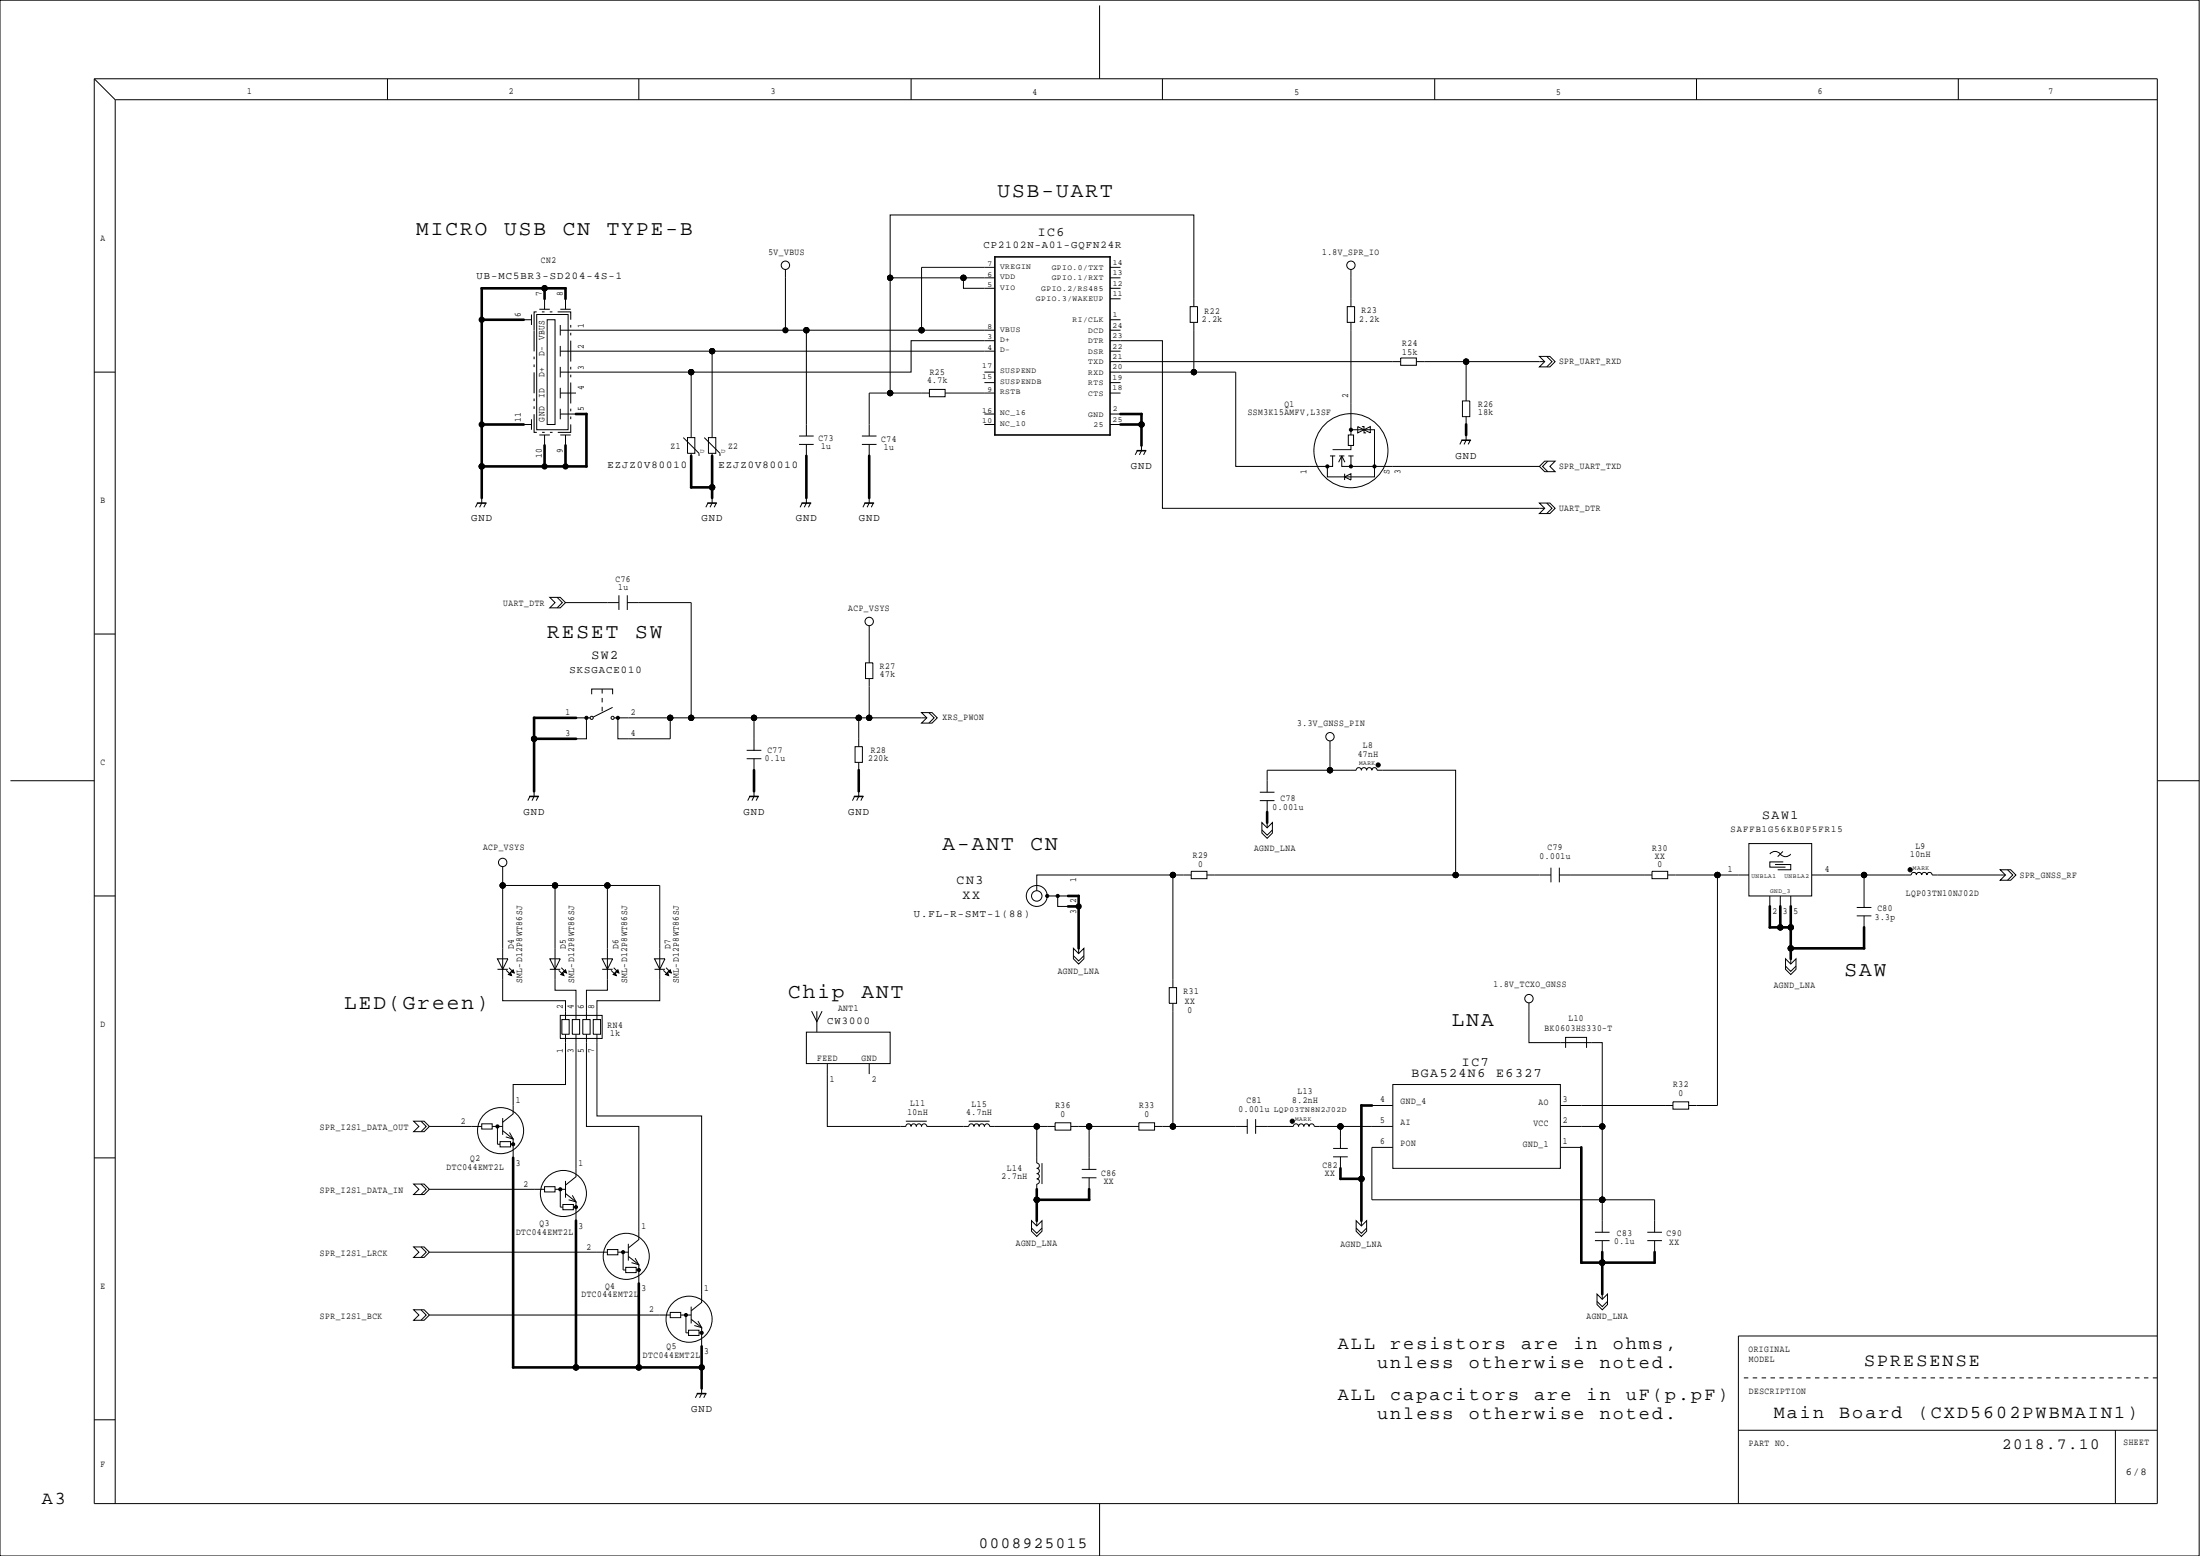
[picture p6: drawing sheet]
<svg xmlns="http://www.w3.org/2000/svg" width="420mm" height="297mm" viewBox="0 0 420 297" stroke-linecap="round" stroke-linejoin="round" font-family="sans-serif">
<g fill="none" stroke="#000" stroke-width=".19">
<path d="M0 0h420v297h-420zM18 15h394v272h-394zM18 15l4 4M22 19h390M22 19v268M74 15v4M122 15v4M174 15v4M210 1v14M222 15v4M274 15v4M324 15v4"/>
<path d="M374 15v4M102.5 59.5h-.5v3.5M103 59h2M103.5 59.5h.5M104 57v2M105 59.5h.5M106.5 59.5h2.5v1.5M107 59h2M108 57v2M150 51.4v11.6h4M170 53h20M170 53v-12h58v17.5"/>
<path d="M170 53v22M184 53v2h6M190 51h-14v12M212 51h2M212 55h2M212 53h2M212 57h2M227.3 58.5h1.4v3h-1.4zM257.3 58.5h1.4v3h-1.4zM258 51.4v7.1M18 71h4M100 61h1.5"/>
<path d="M101.5 60v2M102 63.1v4M102 68.1v.5M102 69.6v.5M102 71.1v4M102 76.1v.5M102 77.6v.5M102 79.1v3.4h.5M102.5 60h6v22h-6zM104.5 61h1.5v20h-1.5zM107 79h3M107 75h3"/>
<path d="M107 71h25M107 67h83M107 63h43M107 62v2M107 66v2M107 70v2M107 74v2M107 78v2M109 62v.5M109 63.5v.5M109 65v4M109 70v.5"/>
<path d="M109 71.5v.5M109 73v4M109 78v.5M109 79.5v.5M132 71v12.5M136 67v16.5M154 63v20.2M154 63h36M177.5 75h-11.5v8.2M177.5 74.3h3v1.4h-3zM180.5 75h9.5M188 79h2"/>
<path d="M188 71h2M188 73h2M190 65h-16v6h-42M212 71h24v18h18.5v-2M212 65h10v32h73M212 61h2M212 79h2M212 75h2M212 67h2M212 63h2M212 73h2M212 69h55.5"/>
<path d="M228 61.5v9.5M258 61.5v21.5M267.5 68.3h3v1.4h-3zM270.5 69h24.5M279.3 76.5h1.4v3h-1.4zM280 69v7.5M280 79.5v1.5M294 68h2l1 1-1 1h-2l1-1zM295.4 68l1 1-1 1M91.2 96l-.4 .8M92 95v1l-.4 .8M92.8 96l-.4 .8"/>
<path d="M100 81h1.5M101.5 80v2M103 83h2M103.5 82.5h.5M104 83v2M105 82.5h.5M107 83h2M108 83v2M109 81v1.5h-2.5M130.5 83.5l3 3v.5M131.3 83.5h1.4v3h-1.4zM132 86.5v.5"/>
<path d="M134.5 83.5l3 3v.5M135.2 96l-.4 .8M135.3 83.5h1.4v3h-1.4zM136 95v1l-.4 .8M136 86.5v.5M136.8 96l-.4 .8M152.6 84.8h2.8M152.6 83.2h2.8M153.2 96l-.4 .8M154 95v1l-.4 .8M154 84.8v2.2M154.8 96l-.4 .8"/>
<path d="M164.6 83.2h2.8M164.6 84.8h2.8M165.2 96l-.4 .8M166 95v1l-.4 .8M166 84.8v2.2M166.8 96l-.4 .8M188 81h2M212 81h2M217.2 86l-.4 .8M218 85v1l-.4 .8M218.8 86l-.4 .8M254 87h1"/>
<path d="M255.8 87h1M256.3 87l.6 1.2M256.3 87l-.6 1.2M256.3 87v2h1.7M256.8 90.4v1.2M256.8 91l1.2-.6v1.2zM257.5 83h1v2h-1zM257.5 87h1M258 85v.8h-3.5M258 82h4.5v9h-9v-2M258 87v2h36M259.3 81.4l1.2 .6-1.2 .6z"/>
<path d="M260.1 81.4h.4v1.2h.4M260.5 82l1.2-.6v1.2zM279.2 84l-.4 .8M280 83v1l-.4 .8M280.8 84l-.4 .8M294 96h2l1 1-1 1h-2l1-1zM295 88h2l-1 1 1 1h-2l-1-1zM295.4 96l1 1-1 1M295.6 88l-1 1 1 1M105 114h2l1 1-1 1h-2l1-1zM106.4 114l1 1-1 1M108 115h10.2"/>
<path d="M118.2 113.6v2.8M119.8 115h12.2v22M119.8 113.6v2.8M166 119.4v7.1M18 121h4M110 137h2.7M112 137v4h-2M113 132.5v-1h4v1M115 131.5v.9M115 133.2v.9M115 134.9v.9M117 135l-3.7 1.9"/>
<path d="M117.3 137h59.7M128 137v4h-8h-2v-4M144 137v6.2M164 137v5.5M165.3 126.5h1.4v3h-1.4zM166 129.5v7.5M176 136h2l1 1-1 1h-2l1-1zM177.4 136l1 1-1 1M2 149h16M101.2 152l-.4 .8M102 151v1l-.4 .8M102.8 152l-.4 .8"/>
<path d="M142.6 143.2h2.8M142.6 144.8h2.8M143.2 152l-.4 .8M144 151v1l-.4 .8M144 144.8v2.2M144.8 152l-.4 .8M163.2 152l-.4 .8M163.3 142.5h1.4v3h-1.4zM164 151v1l-.4 .8M164 145.5v1.5M164.8 152l-.4 .8M240.6 152.8h2.8"/>
<path d="M240.6 151.2h2.8M241 157l1 1 1-1v2l-1 1-1-1zM241 158.4l1 1 1-1M242 151.2v-4.2h17a.5 .5 0 0 1 .5-.5 .5 .5 0 0 1 .5 .5 .5 .5 0 0 1 .5-.5 .5 .5 0 0 1 .5 .5 .5 .5 0 0 1 .5-.5 .5 .5 0 0 1 .5 .5 .5 .5 0 0 1 .5-.5 .5 .5 0 0 1 .5 .5h15v20M242 152.8v2.2M242 157v1M254 141.4v5.6M412 149h8M18 171h4M96 165.4v25.6h12v3.6M96 169h30v22h-12v3.6M106 169v20h4v5.6"/>
<path d="M116 169v20h-4v5.6M200 171h4M202 171v2h2M224 167v21.5M227.5 167h-29.5v3M227.5 166.3h3v1.4h-3zM230.5 167h65.7M296.2 165.6v2.8M297.8 167h17.7M297.8 165.6v2.8M315.5 166.3h3v1.4h-3zM318.5 167h15.5"/>
<path d="M328 167v44h-5.5M334 161h12v10h-12zM338 163a1.31 1.31 0 0 1 2.2 .2l.5 .3h.6l.7-.5M338 171v2M339 165h3v1h-2.5M340 171v2M340.5 162.5l-1 1M340.6 164.5h-2.6v1h3M342 171v2M346 167h19a.5 .5 0 0 1 .5-.5 .5 .5 0 0 1 .5 .5 .5 .5 0 0 1 .5-.5 .5 .5 0 0 1 .5 .5 .5 .5 0 0 1 .5-.5 .5 .5 0 0 1 .5 .5 .5 .5 0 0 1 .5-.5 .5 .5 0 0 1 .5 .5h14M354.6 174.8h2.8M354.6 173.2h2.8"/>
<path d="M356 167v6.2M356 174.8v2.2M382 166h2l1 1-1 1h-2l1-1zM383.4 166l1 1-1 1M95 183h2l-1 2zM95 185h2M96.7 185.2l1 1M97.2 184.7l1 1M97.5 185.6l.2 .6-.6-.2zM97.6 185.5l.4-.4 .2 .6zM105 183h2l-1 2zM105 185h2"/>
<path d="M106.7 185.2l1 1M107 193.8h8v4.4h-8zM107.2 184.7l1 1M107.3 194.6h1.4v2.8h-1.4zM107.5 185.6l.2 .6-.6-.2zM107.6 185.5l.4-.4 .2 .6zM108 197.4v9.6h-10v5.6l-2 1.6M109.3 194.6h1.4v2.8h-1.4zM110 197.4v27.2l-2 1.6M111.3 194.6h1.4v2.8h-1.4zM112 197.4v17.6h10v21.6l-2 1.6M113.3 194.6h1.4v2.8h-1.4z"/>
<path d="M114 197.4v15.6h20v35.6l-2 1.6M115 183h2l-1 2zM115 185h2M116.7 185.2l1 1M117.2 184.7l1 1M117.5 185.6l.2 .6-.6-.2zM117.6 185.5l.4-.4 .2 .6zM125 183h2l-1 2zM125 185h2M126.7 185.2l1 1M127.2 184.7l1 1M127.5 185.6l.2 .6-.6-.2z"/>
<path d="M128 185.1l.2 .6-.6-.2zM154 197h16v6h-16zM155 193l1 2 1-2M156 193v4M205 182.4l1 1 1-1M205 181l1 1 1-1v2l-1 1-1-1zM206 181v1M223.3 188.5h1.4v3h-1.4zM224 191.5v23.5M292 191.4v7.6h14v16M341 184.4l1 1 1-1M341 183l1 1 1-1v2l-1 1-1-1z"/>
<path d="M342 183v1M79 214h2l1 1-1 1h-2l1-1zM80.4 214l1 1-1 1M82 215h10M92 214.5h2v1h-2zM94 215h2M95 215v3.4h.5M95.5 217.9h2v1h-2zM96 215.8l2 1.6v3.6M96 213.4v3.2M97.3 216.2l.7 1.2-1.4-.4M97.5 218.4h.5"/>
<path d="M158 203v12h15a.5 .5 0 0 1 .5-.5 .5 .5 0 0 1 .5 .5 .5 .5 0 0 1 .5-.5 .5 .5 0 0 1 .5 .5 .5 .5 0 0 1 .5-.5 .5 .5 0 0 1 .5 .5 .5 .5 0 0 1 .5-.5 .5 .5 0 0 1 .5 .5h8a.5 .5 0 0 1 .5-.5 .5 .5 0 0 1 .5 .5 .5 .5 0 0 1 .5-.5 .5 .5 0 0 1 .5 .5 .5 .5 0 0 1 .5-.5 .5 .5 0 0 1 .5 .5 .5 .5 0 0 1 .5-.5 .5 .5 0 0 1 .5 .5h12.5M166 203v2M173 214h4M185 214h4M198 215v7a.5 .5 0 0 1 .5 .5 .5 .5 0 0 1-.5 .5 .5 .5 0 0 1 .5 .5 .5 .5 0 0 1-.5 .5 .5 .5 0 0 1 .5 .5 .5 .5 0 0 1-.5 .5 .5 .5 0 0 1 .5 .5 .5 .5 0 0 1-.5 .5v1M201.5 214.3h3v1.4h-3zM204.5 215h13M208 215v8.2M217.5 214.3h3v1.4h-3zM220.5 215h17.7M238.2 213.6v2.8M239.8 215h7.2a.5 .5 0 0 1 .5-.5 .5 .5 0 0 1 .5 .5 .5 .5 0 0 1 .5-.5 .5 .5 0 0 1 .5 .5 .5 .5 0 0 1 .5-.5 .5 .5 0 0 1 .5 .5 .5 .5 0 0 1 .5-.5 .5 .5 0 0 1 .5 .5h15"/>
<path d="M239.8 213.6v2.8M254.6 219.2h2.8M256 215v4.2M262 211h4M266 207h32v16h-32zM266 219h-4v10h54v6.2M298 215h8M298 211h21.5M298 219h4M299 200v-2h4v2M306 215v20.2M319.5 210.3h3v1.4h-3z"/>
<path d="M18 221h4M79 238h2l1 1-1 1h-2l1-1zM79 226h2l1 1-1 1h-2l1-1zM80.4 238l1 1-1 1M80.4 226l1 1-1 1M82 227h22M82 239h34M104 226.5h2v1h-2zM106 227h2M107 227v3.4h.5M107.5 229.9h2v1h-2zM108 227.8l2 1.6v3.6"/>
<path d="M108 225.4v3.2M109.3 228.2l.7 1.2-1.4-.4M109.5 230.4h.5M116 238.5h2v1h-2zM118 239h2M119 239v3.4h.5M120 239.8l2 1.6v3.6M120 237.4v3.2M197 234.4l1 1 1-1M197 233l1 1 1-1v2l-1 1-1-1zM198 233v1M199 222v4"/>
<path d="M206.6 224.8h2.8M206.6 223.2h2.8M208 224.8v2.2M254.6 220.8h2.8M256 220.8v2.2M259 234.4l1 1 1-1M259 233l1 1 1-1v2l-1 1-1-1zM260 233v1M304.6 236.8h2.8M304.6 235.2h2.8M306 236.8v2.2M314.6 236.8h2.8"/>
<path d="M314.6 235.2h2.8M316 236.8v2.2M79 250h2l1 1-1 1h-2l1-1zM80.4 250l1 1-1 1M82 251h46M119.5 241.9h2v1h-2zM121.3 240.2l.7 1.2-1.4-.4M121.5 242.4h.5M128 250.5h2v1h-2zM130 251h2M131 251v3.4h.5M131.5 253.9h2v1h-2z"/>
<path d="M132 251.8l2 1.6v3.6M132 249.4v3.2M133.3 252.2l.7 1.2-1.4-.4M133.5 254.4h.5M305 248.4l1 1 1-1M305 247l1 1 1-1v2l-1 1-1-1zM306 247v1M412 255h-80v32M18 271h4M133.2 266l-.4 .8M134 265v1l-.4 .8M134.8 266l-.4 .8"/>
<path d="M332 273h80M333 263h.9M334.7 263h.9M336.4 263h.9M338.1 263h.9M339.8 263h.9M341.5 263h.9M343.2 263h.9M344.9 263h.9M346.6 263h.9M348.3 263h.9M350 263h.9"/>
<path d="M351.7 263h.9M353.4 263h.9M355.1 263h.9M356.8 263h.9M358.5 263h.9M360.2 263h.9M361.9 263h.9M363.6 263h.9M365.3 263h.9M367 263h.9M368.7 263h.9M370.4 263h.8"/>
<path d="M372.1 263h.8M373.8 263h.8M375.5 263h.8M377.2 263h.8M378.9 263h.8M380.6 263h.8M382.3 263h.8M384 263h.8M385.7 263h.8M387.4 263h.8M389.1 263h.8M390.8 263h.8"/>
<path d="M392.5 263h.8M394.2 263h.8M395.9 263h.8M397.6 263h.8M399.3 263h.8M401 263h.8M402.7 263h.8M404 273v14M404.4 263h.8M406.1 263h.8M407.8 263h.8M409.5 263h.8"/>
<path d="M411.2 263h.8M210 287v10"/>
<circle cx="150" cy="50.6" r=".8"/>
<circle cx="258" cy="50.6" r=".8"/>
<circle cx="253.5" cy="89" r=".3"/>
<circle cx="258" cy="89" r=".3"/>
<circle cx="258" cy="82" r=".3"/>
<circle cx="258" cy="86" r="7.1"/>
<circle cx="262.5" cy="89" r=".3"/>
<circle cx="166" cy="118.6" r=".8"/>
<circle cx="112" cy="137" r=".3"/>
<circle cx="113" cy="137" r=".3"/>
<circle cx="117" cy="137" r=".3"/>
<circle cx="118" cy="137" r=".3"/>
<circle cx="254" cy="140.6" r=".8"/>
<circle cx="263.2" cy="146" r=".4"/>
<circle cx="96" cy="164.6" r=".8"/>
<circle cx="198" cy="171" r="2"/>
<circle cx="198" cy="171" r="1"/>
<circle cx="200" cy="171" r=".3"/>
<circle cx="202" cy="171" r=".3"/>
<circle cx="364.8" cy="166" r=".4"/>
<circle cx="292" cy="190.6" r=".8"/>
<circle cx="95" cy="215" r=".3"/>
<circle cx="95.6" cy="215.8" r="4.4"/>
<circle cx="98" cy="218.4" r=".3"/>
<circle cx="246.8" cy="214" r=".4"/>
<circle cx="107" cy="227" r=".3"/>
<circle cx="107.6" cy="227.8" r="4.4"/>
<circle cx="110" cy="230.4" r=".3"/>
<circle cx="119" cy="239" r=".3"/>
<circle cx="119.6" cy="239.8" r="4.4"/>
<circle cx="122" cy="242.4" r=".3"/>
<circle cx="131" cy="251" r=".3"/>
<circle cx="131.6" cy="251.8" r="4.4"/>
<circle cx="134" cy="254.4" r=".3"/>
</g>
<g fill="#000">
<path d="M91.9 54.8h.2l.2 .2v6l-.3 .3-.2-.3v-6zM91.8 54.9l.2-.1h12l.3 .2-.3 .3h-12l-.2-.1zM103.9 54.8h.2l.2 .2v2l-.3 .3-.2-.3v-2zM103.8 54.9l.2-.1h4l.3 .2-.3 .3h-4l-.2-.1zM107.9 54.8h.2l.2 .2v2l-.3 .3-.2-.3v-2zM189.9 49l.1-.1 .2 .1v34l-.2 .2-.1-.2zM189.9 48.9h22.1l.2 .1-.2 .2h-22l-.1-.2zM211.9 48.9l.3 .1v34l-.2 .2-.1-.2zM91.9 60.8h.2l.2 .2v20l-.3 .3-.2-.3v-20zM91.8 60.9l.2-.1h8l.3 .2-.3 .3h-8l-.2-.1zM109.8 78.9l.2-.1h2l.3 .2-.3 .3h-2l-.2-.1zM111.9 78.8h.2l.2 .2v10l-.3 .3-.2-.3v-10z"/>
<path d="M213.9 78.8h4.1l.3 .2-.3 .3h-4l-.2-.3zM217.8 78.9l.3-.1 .2 .2v2l-.3 .3-.2-.3zM91.1 95.9h1.7l.2 .1-.2 .2h-1.6l-.1-.1zM91.9 80.8h.2l.2 .2v8l-.3 .3-.2-.3v-8zM91.9 88.8h.2l.2 .2v6l-.3 .3-.2-.3v-6zM91.9 80.8h8.1l.3 .2-.3 .3h-8l-.2-.3zM91.8 88.9l.2-.1h12l.3 .2-.3 .3h-12l-.2-.1zM103.9 84.8h.2l.2 .2v4l-.3 .3-.2-.3v-4zM103.8 88.9l.2-.1h4l.3 .2-.3 .3h-4l-.2-.1zM107.8 84.9l.2-.1 .3 .2v4l-.3 .3-.2-.3zM107.8 88.9l.2-.1h4l.3 .2-.3 .3h-4l-.2-.1zM131.9 86.8h.2l.2 .2v6l-.3 .3-.2-.3v-6z"/>
<path d="M131.9 92.8h4.1l.3 .2-.3 .3h-4l-.2-.3zM135.1 95.9h1.7l.2 .1-.2 .2h-1.6l-.1-.2zM135.8 92.9l.3-.1 .2 .2v2l-.3 .3-.2-.3zM135.8 86.9l.3-.1 .2 .2v6l-.3 .3-.2-.3zM153.1 95.9h1.7l.2 .1-.2 .2h-1.6l-.1-.2zM153.8 86.9l.3-.1 .2 .2v8l-.3 .3-.2-.3zM165.1 95.9h1.7l.2 .1-.2 .2h-1.6l-.1-.1zM165.9 86.8h.2l.2 .2v8l-.3 .3-.2-.3v-8zM189.9 82.9h22.1l.2 .1-.2 .2h-22l-.1-.2zM213.9 80.8h4.1l.3 .2-.3 .3h-4l-.2-.3zM217.1 85.9h1.7l.2 .1-.2 .2h-1.6l-.1-.2zM217.9 80.8h.2l.2 .2v4l-.3 .3-.2-.3v-4z"/>
<path d="M279.1 83.9h1.7l.2 .1-.2 .2h-1.6l-.1-.2zM279.9 80.8h.2l.2 .2v2l-.3 .3-.2-.3v-2zM101.9 136.8h.2l.2 .2v4l-.3 .3-.2-.3v-4zM101.8 136.9l.2-.1h8l.3 .2-.3 .3h-8l-.2-.1zM101.1 152l1.7-.1 .2 .1-.2 .2h-1.6zM101.8 140.9l.3-.1 .2 .2v10l-.3 .3-.2-.3zM101.8 140.9l.2-.1h8l.3 .2-.3 .3h-8l-.2-.1zM143.1 152l1.7-.1 .2 .1-.2 .2h-1.6zM143.9 146.8h.2l.2 .2v4l-.3 .3-.2-.3v-4zM163.1 152l1.7-.1 .2 .1-.2 .2h-1.6zM163.8 146.9l.2-.1 .3 .2v4l-.3 .3-.2-.3zM241.9 154.8h.2l.2 .2v2l-.3 .3-.2-.3v-2z"/>
<path d="M203.9 172.8h2.1l.3 .2-.3 .3h-2l-.2-.1zM203.8 170.9l.2-.1h2l.3 .2-.3 .3h-2l-.2-.1zM205.8 172.9l.2-.1 .3 .2v8l-.3 .3-.2-.3zM205.9 170.8h.2l.2 .2v2l-.3 .3-.2-.3v-2zM337.9 172.8h.2l.2 .2v4l-.3 .3-.2-.3v-4zM337.9 176.8h2.1l.3 .2-.3 .3h-2l-.2-.3zM339.8 172.9l.2-.1 .3 .2v4l-.3 .3-.2-.3zM339.9 176.8h2.1l.3 .2-.3 .3h-2l-.2-.3zM341.9 176.8h.2l.2 .2v4l-.3 .3-.2-.3v-4zM341.8 172.9l.2-.1 .3 .2v4l-.3 .3-.2-.3zM355.9 176.8h.2l.1 .2v4l-.2 .3-.2-.3v-4zM97.5 185.6l.2 .6-.6-.2z"/>
<path d="M97.6 185.5l.4-.4 .2 .6zM107.5 185.6l.2 .6-.6-.2zM107.6 185.5l.4-.4 .2 .6zM117.5 185.6l.2 .6-.6-.2zM117.6 185.5l.4-.4 .2 .6zM127.5 185.6l.2 .6-.6-.2zM128 185.1l.2 .6-.6-.2zM341.8 180.9l.2-.1 .3 .2v2l-.3 .3-.2-.3zM341.9 180.8h14.1l.3 .2-.3 .3h-14l-.2-.1zM259.9 210.8h.2l.2 .2v14l-.3 .3-.2-.3v-14zM259.8 210.9l.2-.1h2l.3 .2-.3 .3h-2l-.2-.1zM301.9 218.8h.2l.2 .2v22l-.3 .3-.2-.3v-22z"/>
<path d="M97.9 220.8h.2l.2 .2v40l-.3 .3-.2-.3v-40zM109.9 232.8h.2l.2 .2v28l-.3 .3-.2-.3v-28zM197.8 226.9l.2-.1 .3 .2v2l-.3 .3-.2-.3zM197.8 228.9l.2-.1 .3 .2v4l-.3 .3-.2-.3zM197.9 228.8h10.1l.3 .2-.3 .3h-10l-.2-.1zM207.9 226.8h.2l.2 .2v2l-.3 .3-.2-.3v-2zM255.9 222.8h.2l.2 .2v2l-.3 .3-.2-.3v-2zM255.9 224.8h4.1l.3 .2-.3 .3h-4l-.2-.3zM259.9 224.8h.2l.2 .2v8l-.3 .3-.2-.3v-8zM305.9 238.8h.2l.2 .2v2l-.3 .3-.2-.3v-2zM315.9 238.8h.2l.2 .2v2l-.3 .3-.2-.3v-2zM121.8 244.9l.3-.1 .2 .2v16l-.3 .3-.2-.3z"/>
<path d="M133.8 256.9l.3-.1 .2 .2v4l-.3 .3-.2-.3zM301.8 240.9l.2-.1h4l.3 .2-.3 .3h-4l-.2-.1zM305.8 240.9l.2-.1 .3 .2v6l-.3 .3-.2-.3zM305.8 240.9l.2-.1h10l.3 .2-.3 .3h-10l-.2-.1zM97.8 260.9l.2-.1h12l.3 .2-.3 .3h-12l-.2-.1zM109.8 260.9l.2-.1h12l.3 .2-.3 .3h-12l-.2-.1zM121.8 260.9l.2-.1h12l.3 .2-.3 .3h-12l-.2-.1zM133.1 265.9h1.7l.2 .1-.2 .2h-1.6l-.1-.2zM133.9 260.8h.2l.2 .2v4l-.3 .3-.2-.3v-4z"/>
<circle cx="104" cy="55" r=".6"/>
<circle cx="170" cy="53" r=".6"/>
<circle cx="184" cy="53" r=".6"/>
<circle cx="92" cy="61" r=".6"/>
<circle cx="132" cy="71" r=".6"/>
<circle cx="136" cy="67" r=".6"/>
<circle cx="150" cy="63" r=".6"/>
<circle cx="154" cy="63" r=".6"/>
<circle cx="170" cy="75" r=".6"/>
<circle cx="176" cy="63" r=".6"/>
<circle cx="228" cy="71" r=".6"/>
<circle cx="280" cy="69" r=".6"/>
<circle cx="92" cy="89" r=".6"/>
<circle cx="92" cy="81" r=".6"/>
<circle cx="104" cy="89" r=".6"/>
<circle cx="108" cy="89" r=".6"/>
<circle cx="136" cy="93" r=".6"/>
<circle cx="218" cy="81" r=".6"/>
<circle cx="253.5" cy="89" r=".3"/>
<circle cx="258" cy="89" r=".3"/>
<circle cx="258" cy="82" r=".3"/>
<circle cx="262.5" cy="89" r=".3"/>
<circle cx="112" cy="137" r=".3"/>
<circle cx="118" cy="137" r=".3"/>
<circle cx="128" cy="137" r=".6"/>
<circle cx="132" cy="137" r=".6"/>
<circle cx="144" cy="137" r=".6"/>
<circle cx="164" cy="137" r=".6"/>
<circle cx="166" cy="137" r=".6"/>
<circle cx="102" cy="141" r=".6"/>
<circle cx="254" cy="147" r=".6"/>
<circle cx="263.2" cy="146" r=".4"/>
<circle cx="96" cy="169" r=".6"/>
<circle cx="106" cy="169" r=".6"/>
<circle cx="116" cy="169" r=".6"/>
<circle cx="200" cy="171" r=".3"/>
<circle cx="202" cy="171" r=".3"/>
<circle cx="206" cy="173" r=".6"/>
<circle cx="224" cy="167" r=".6"/>
<circle cx="278" cy="167" r=".6"/>
<circle cx="328" cy="167" r=".6"/>
<circle cx="340" cy="177" r=".6"/>
<circle cx="342" cy="177" r=".6"/>
<circle cx="356" cy="167" r=".6"/>
<circle cx="364.8" cy="166" r=".4"/>
<circle cx="342" cy="181" r=".6"/>
<circle cx="95" cy="215" r=".3"/>
<circle cx="98" cy="218.4" r=".3"/>
<circle cx="198" cy="215" r=".6"/>
<circle cx="208" cy="215" r=".6"/>
<circle cx="224" cy="215" r=".6"/>
<circle cx="246.8" cy="214" r=".4"/>
<circle cx="256" cy="215" r=".6"/>
<circle cx="306" cy="215" r=".6"/>
<circle cx="107" cy="227" r=".3"/>
<circle cx="110" cy="230.4" r=".3"/>
<circle cx="119" cy="239" r=".3"/>
<circle cx="198" cy="229" r=".6"/>
<circle cx="260" cy="225" r=".6"/>
<circle cx="306" cy="229" r=".6"/>
<circle cx="122" cy="242.4" r=".3"/>
<circle cx="131" cy="251" r=".3"/>
<circle cx="134" cy="254.4" r=".3"/>
<circle cx="306" cy="241" r=".6"/>
<circle cx="110" cy="261" r=".6"/>
<circle cx="122" cy="261" r=".6"/>
<circle cx="134" cy="261" r=".6"/>
</g>
<g font-size="4">
<text x="190.5" y="37.5">USB-UART</text>
<text x="79.5" y="44.8">MICRO</text>
<text x="96.3" y="44.8">USB</text>
<text x="107.5" y="44.8">CN</text>
<text x="115.9" y="44.8">TYPE-B</text>
<text x="104.5" y="121.8">RESET</text>
<text x="121.3" y="121.8">SW</text>
<text x="180" y="162.3">A-ANT</text>
<text x="196.8" y="162.3">CN</text>
<text x="150.5" y="190.5">Chip</text>
<text x="164.5" y="190.5">ANT</text>
<text x="352.2" y="186.3">SAW</text>
<text x="65.8" y="192.5">LED(Green)</text>
<text x="277.2" y="195.8">LNA</text>
</g>
<g font-size="3.5">
<text x="255.5" y="257.4">ALL</text>
<text x="265.5" y="257.4">resistors</text>
<text x="290.5" y="257.4">are</text>
<text x="300.5" y="257.4">in</text>
<text x="308" y="257.4">ohms,</text>
<text x="263" y="261.1">unless</text>
<text x="280.5" y="261.1">otherwise</text>
<text x="305.5" y="261.1">noted.</text>
<text x="356" y="260.8">SPRESENSE</text>
<text x="255.5" y="267.2">ALL</text>
<text x="265.5" y="267.2">capacitors</text>
<text x="293" y="267.2">are</text>
<text x="303" y="267.2">in</text>
<text x="310.5" y="267.2">uF(p.pF)</text>
<text x="263" y="270.9">unless</text>
<text x="280.5" y="270.9">otherwise</text>
<text x="305.5" y="270.9">noted.</text>
<text x="338.7" y="270.8">Main</text>
<text x="351.2" y="270.8">Board</text>
<text x="366.3" y="270.8">(CXD5602PWBMAIN1)</text>
<text x="8" y="287">A3</text>
</g>
<g font-size="3">
<text x="382.4" y="276.5">2018.7.10</text>
<text x="187" y="295.5">0008925015</text>
</g>
<g font-size="2.5">
<text x="198.2" y="45">IC6</text>
<text x="113" y="125.8">SW2</text>
<text x="336.5" y="156.3">SAW1</text>
<text x="182.7" y="168.7">CN3</text>
<text x="183.8" y="171.5">XX</text>
<text x="279.2" y="203.4">IC7</text>
<text x="269.5" y="205.5">BGA524N6</text>
<text x="285.8" y="205.5">E6327</text>
</g>
<g font-size="2">
<text x="187.8" y="47.3">CP2102N-A01-GQFN24R</text>
<text x="91" y="53.3">UB-MC5BR3-SD204-4S-1</text>
<text x="116" y="89.3">EZJZ0V80010</text>
<text x="137.2" y="89.3">EZJZ0V80010</text>
<text x="216" y="89.5">GND</text>
<text x="278" y="87.5">GND</text>
<text x="90" y="99.5">GND</text>
<text x="134" y="99.5">GND</text>
<text x="152" y="99.5">GND</text>
<text x="164" y="99.5">GND</text>
<text x="108.8" y="128.5">SKSGACE010</text>
<text x="100" y="155.5">GND</text>
<text x="142" y="155.5">GND</text>
<text x="162" y="155.5">GND</text>
<text x="174.5" y="175">U.FL-R-SMT-1(88)</text>
<text x="158" y="195.5">CW3000</text>
<text x="132" y="269.5">GND</text>
<text x="406" y="281.5">6/8</text>
</g>
<g font-size="1.8">
<text x="47.2" y="18">1</text>
<text x="97.2" y="18">2</text>
<text x="147.2" y="18">3</text>
<text x="197.2" y="18">4</text>
<text x="247.2" y="18">5</text>
<text x="297.2" y="18">5</text>
<text x="347.2" y="18">6</text>
<text x="391.2" y="18">7</text>
<text x="19.2" y="46">A</text>
<text x="103.3" y="50.2">CN2</text>
<text x="146.7" y="48.6">5V_VBUS</text>
<text x="252.5" y="48.6">1.8V_SPR_IO</text>
<text x="103.5" y="56.5" transform="rotate(-90 103.5 56.5)">7</text>
<text x="107.5" y="56.5" transform="rotate(-90 107.5 56.5)">8</text>
<text x="230" y="59.9">R22</text>
<text x="260.1" y="59.8">R23</text>
<text x="99.5" y="60.5" transform="rotate(-90 99.5 60.5)">6</text>
<text x="111.5" y="62.5" transform="rotate(-90 111.5 62.5)">1</text>
<text x="229.5" y="61.5">2.2k</text>
<text x="259.6" y="61.4">2.2k</text>
<text x="104" y="72" transform="rotate(-90 104 72)">D+</text>
<text x="104" y="68" transform="rotate(-90 104 68)">D- VBUS</text>
<text x="111.5" y="70.5" transform="rotate(-90 111.5 70.5)">3</text>
<text x="111.5" y="66.5" transform="rotate(-90 111.5 66.5)">2</text>
<text x="177.6" y="71.6">R25</text>
<text x="267.8" y="66.1">R24</text>
<text x="267.8" y="67.7">15k</text>
<text x="297.7" y="69.5">SPR_UART_RXD</text>
<text x="104" y="76" transform="rotate(-90 104 76)">ID</text>
<text x="111.5" y="74.5" transform="rotate(-90 111.5 74.5)">4</text>
<text x="177.1" y="73.2">4.7k</text>
<text x="245.3" y="77.7">Q1</text>
<text x="257.5" y="75.9" transform="rotate(-90 257.5 75.9)">2</text>
<text x="282.3" y="77.7">R26</text>
<text x="99.5" y="80.5" transform="rotate(-90 99.5 80.5)">11</text>
<text x="104" y="80.5" transform="rotate(-90 104 80.5)">GND</text>
<text x="111.5" y="78.5" transform="rotate(-90 111.5 78.5)">5</text>
<text x="238.3" y="79.3">SSM3K15AMFV,L3SF</text>
<text x="282.3" y="79.3">18k</text>
<text x="103.5" y="87.4" transform="rotate(-90 103.5 87.4)">10</text>
<text x="107.5" y="86.4" transform="rotate(-90 107.5 86.4)">9</text>
<text x="128" y="85.7">Z1</text>
<text x="139" y="85.7">Z2</text>
<text x="156.3" y="84.2">C73</text>
<text x="156.8" y="85.8">1u</text>
<text x="168.3" y="84.3">C74</text>
<text x="168.8" y="85.9">1u</text>
<text x="297.7" y="89.5">SPR_UART_TXD</text>
<text x="249.5" y="90.4" transform="rotate(-90 249.5 90.4)">1</text>
<text x="265.4" y="90.5" transform="rotate(-90 265.4 90.5)">S</text>
<text x="267.5" y="90.4" transform="rotate(-90 267.5 90.4)">3</text>
<text x="19.2" y="96">B</text>
<text x="297.7" y="97.5">UART_DTR</text>
<text x="117.5" y="111.1">C76</text>
<text x="118" y="112.7">1u</text>
<text x="96.1" y="115.8">UART_DTR</text>
<text x="162" y="116.6">ACP_VSYS</text>
<text x="168.1" y="127.7">R27</text>
<text x="168.1" y="129.3">47k</text>
<text x="108" y="136.5">1</text>
<text x="120.5" y="136.5">2</text>
<text x="180" y="137.5">XRS_PWON</text>
<text x="108" y="140.5">3</text>
<text x="120.5" y="140.5">4</text>
<text x="146.5" y="143.7">C77</text>
<text x="166.3" y="143.7">R28</text>
<text x="247.7" y="138.6">3.3V_GNSS_PIN</text>
<text x="260.3" y="142.8">L8</text>
<text x="19.2" y="146">C</text>
<text x="146" y="145.3">0.1u</text>
<text x="165.8" y="145.3">220k</text>
<text x="259.3" y="144.4">47nH</text>
<text x="243" y="154.5">0.001u</text>
<text x="244.5" y="152.9">C78</text>
<text x="330.5" y="158.8">SAFFB1G56KB0F5FR15</text>
<text x="92.2" y="162.3">ACP_VSYS</text>
<text x="227.8" y="163.8">R29</text>
<text x="228.8" y="165.4">0</text>
<text x="239.5" y="162.4">AGND_LNA</text>
<text x="294" y="163.9">0.001u</text>
<text x="295.5" y="162.3">C79</text>
<text x="315.5" y="162.4">R30</text>
<text x="316.1" y="164">XX</text>
<text x="316.6" y="165.5">0</text>
<text x="330" y="166.5">1</text>
<text x="348.5" y="166.5">4</text>
<text x="364.8" y="163.7">10nH</text>
<text x="365.8" y="162.1">L9</text>
<text x="385.8" y="167.5">SPR_GNSS_RF</text>
<text x="205.5" y="172.4" transform="rotate(-90 205.5 172.4)">2</text>
<text x="205.5" y="168.4" transform="rotate(-90 205.5 168.4)">1</text>
<text x="358.5" y="173.9">C80</text>
<text x="364" y="171">LQP03TN10NJ02D</text>
<text x="205.5" y="174.4" transform="rotate(-90 205.5 174.4)">3</text>
<text x="338.5" y="174.5">2</text>
<text x="340.5" y="174.5">3</text>
<text x="342.5" y="174.5">5</text>
<text x="358" y="175.5">3.3p</text>
<text x="98.1" y="181.2" transform="rotate(-90 98.1 181.2)">D4</text>
<text x="108" y="181.2" transform="rotate(-90 108 181.2)">D5</text>
<text x="118.1" y="181.2" transform="rotate(-90 118.1 181.2)">D6</text>
<text x="128" y="181.2" transform="rotate(-90 128 181.2)">D7</text>
<text x="202" y="185.9">AGND_LNA</text>
<text x="99.8" y="187.7" transform="rotate(-90 99.8 187.7)">SML-D12P8WT86SJ</text>
<text x="109.6" y="187.7" transform="rotate(-90 109.6 187.7)">SML-D12P8WT86SJ</text>
<text x="119.7" y="187.7" transform="rotate(-90 119.7 187.7)">SML-D12P8WT86SJ</text>
<text x="129.6" y="187.7" transform="rotate(-90 129.6 187.7)">SML-D12P8WT86SJ</text>
<text x="226.1" y="189.8">R31</text>
<text x="226.3" y="191.7">XX</text>
<text x="285.2" y="188.3">1.8V_TCXO_GNSS</text>
<text x="338.7" y="188.6">AGND_LNA</text>
<text x="19.2" y="196">D</text>
<text x="107.5" y="192.5" transform="rotate(-90 107.5 192.5)">2</text>
<text x="109.5" y="192.5" transform="rotate(-90 109.5 192.5)">4</text>
<text x="111.5" y="192.5" transform="rotate(-90 111.5 192.5)">6</text>
<text x="113.5" y="192.5" transform="rotate(-90 113.5 192.5)">8</text>
<text x="116.1" y="196.2">RN4</text>
<text x="116.6" y="197.8">1k</text>
<text x="160.1" y="192.9">ANT1</text>
<text x="226.8" y="193.3">0</text>
<text x="295" y="196.8">BK0603HS330-T</text>
<text x="299.5" y="194.9">L10</text>
<text x="107.5" y="201" transform="rotate(-90 107.5 201)">1</text>
<text x="109.5" y="201" transform="rotate(-90 109.5 201)">3</text>
<text x="111.5" y="201" transform="rotate(-90 111.5 201)">5</text>
<text x="113.5" y="201" transform="rotate(-90 113.5 201)">7</text>
<text x="156.1" y="202.5">FEED</text>
<text x="164.6" y="202.5">GND</text>
<text x="158.5" y="206.5">1</text>
<text x="166.5" y="206.5">2</text>
<text x="247.8" y="208.9">L13</text>
<text x="319.6" y="207.6">R32</text>
<text x="320.6" y="209.2">0</text>
<text x="61.1" y="215.8">SPR_I2S1_DATA_OUT</text>
<text x="88" y="214.5">2</text>
<text x="98.5" y="210.5">1</text>
<text x="173.3" y="212.8">10nH</text>
<text x="173.8" y="211.2">L11</text>
<text x="184.5" y="212.9">4.7nH</text>
<text x="185.5" y="211.3">L15</text>
<text x="201.6" y="211.6">R36</text>
<text x="202.6" y="213.2">0</text>
<text x="217.6" y="211.6">R33</text>
<text x="218.6" y="213.2">0</text>
<text x="236.5" y="212.2">0.001u</text>
<text x="238" y="210.6">C81</text>
<text x="246.8" y="210.5">8.2nH</text>
<text x="263.6" y="210.3">4</text>
<text x="263.6" y="214.3">5</text>
<text x="267.5" y="210.7">GND_4</text>
<text x="267.5" y="214.7">AI</text>
<text x="292.8" y="214.9">VCC</text>
<text x="293.8" y="210.9">AO</text>
<text x="298.5" y="214.3">2</text>
<text x="298.5" y="210.3">3</text>
<text x="89.8" y="221.7">Q2</text>
<text x="263.6" y="218.3">6</text>
<text x="267.5" y="218.7">PON</text>
<text x="290.8" y="218.9">GND_1</text>
<text x="298.5" y="218.3">1</text>
<text x="61.1" y="227.8">SPR_I2S1_DATA_IN</text>
<text x="85.3" y="223.3">DTC044EMT2L</text>
<text x="98.5" y="222.5">3</text>
<text x="100" y="226.5">2</text>
<text x="110.5" y="222.5">1</text>
<text x="191.3" y="225.1">2.7nH</text>
<text x="192.3" y="223.5">L14</text>
<text x="210.3" y="224.4">C86</text>
<text x="210.8" y="226">XX</text>
<text x="252.5" y="222.9">C82</text>
<text x="253" y="224.5">XX</text>
<text x="61.1" y="239.8">SPR_I2S1_LRCK</text>
<text x="98.5" y="235.7">DTC044EMT2L</text>
<text x="103" y="234.1">Q3</text>
<text x="110.5" y="234.5">3</text>
<text x="112" y="238.5">2</text>
<text x="122.5" y="234.5">1</text>
<text x="194" y="237.9">AGND_LNA</text>
<text x="256" y="238.1">AGND_LNA</text>
<text x="308.3" y="237.5">0.1u</text>
<text x="308.8" y="235.9">C83</text>
<text x="318.3" y="235.9">C90</text>
<text x="318.8" y="237.7">XX</text>
<text x="19.2" y="246">E</text>
<text x="61.1" y="251.8">SPR_I2S1_BCK</text>
<text x="111" y="247.7">DTC044EMT2L</text>
<text x="115.5" y="246.1">Q4</text>
<text x="122.5" y="246.5">3</text>
<text x="124" y="250.5">2</text>
<text x="134.5" y="246.5">1</text>
<text x="303" y="251.9">AGND_LNA</text>
<text x="127.3" y="257.6">Q5</text>
<text x="122.8" y="259.2">DTC044EMT2L</text>
<text x="134.5" y="258.5">3</text>
<text x="333.9" y="258.1">ORIGINAL</text>
<text x="334" y="260">MODEL</text>
<text x="334" y="266">DESCRIPTION</text>
<text x="405.6" y="275.8">SHEET</text>
<text x="19.2" y="280">F</text>
<text x="334" y="276">PART NO.</text>
</g>
<g font-size="1.5">
<text x="188.6" y="52.8">6</text>
<text x="188.6" y="50.8">7</text>
<text x="191" y="53.3">VDD</text>
<text x="191" y="51.3">VREGIN</text>
<text x="200.8" y="53.5">GPIO.1/RXT</text>
<text x="200.8" y="51.5">GPIO.0/TXT</text>
<text x="212.5" y="52.5">13</text>
<text x="212.5" y="50.5">14</text>
<text x="188.6" y="54.8">5</text>
<text x="191" y="55.3">VIO</text>
<text x="197.8" y="57.5">GPIO.3/WAKEUP</text>
<text x="198.8" y="55.5">GPIO.2/RS485</text>
<text x="212.5" y="56.5">11</text>
<text x="212.5" y="54.5">12</text>
<text x="188.6" y="64.8">3</text>
<text x="188.6" y="62.8">8</text>
<text x="191" y="65.3">D+</text>
<text x="191" y="63.3">VBUS</text>
<text x="204.8" y="61.5">RI/CLK</text>
<text x="207.8" y="65.5">DTR</text>
<text x="207.8" y="63.5">DCD</text>
<text x="212.5" y="64.5">23</text>
<text x="212.5" y="62.5">24</text>
<text x="212.5" y="60.5">1</text>
<text x="187.6" y="70.3">17</text>
<text x="188.6" y="66.8">4</text>
<text x="191" y="67.3">D-</text>
<text x="191" y="71.3">SUSPEND</text>
<text x="207.8" y="71.5">RXD</text>
<text x="207.8" y="69.5">TXD</text>
<text x="207.8" y="67.5">DSR</text>
<text x="212.5" y="70.5">20</text>
<text x="212.5" y="68.5">21</text>
<text x="212.5" y="66.5">22</text>
<text x="187.6" y="72.3">15</text>
<text x="188.6" y="74.8">9</text>
<text x="191" y="75.3">RSTB</text>
<text x="191" y="73.3">SUSPENDB</text>
<text x="207.8" y="75.5">CTS</text>
<text x="207.8" y="73.5">RTS</text>
<text x="212.5" y="74.5">18</text>
<text x="212.5" y="72.5">19</text>
<text x="187.6" y="80.8">10</text>
<text x="187.6" y="78.8">16</text>
<text x="191" y="81.3">NC_10</text>
<text x="191" y="79.3">NC_16</text>
<text x="207.9" y="79.5">GND</text>
<text x="208.8" y="81.5">25</text>
<text x="212.5" y="80.5">25</text>
<text x="212.5" y="78.5">2</text>
<text x="243.2" y="212.3">LQP03TN8N2J02D</text>
</g>
<g font-size="1.2">
<text x="134.5" y="86.5" transform="rotate(-90 134.5 86.5)">U</text>
<text x="138.5" y="86.5" transform="rotate(-90 138.5 86.5)">U</text>
<text x="259.6" y="146">MARK</text>
<text x="334.5" y="167.6">UNBLA1</text>
<text x="340.8" y="167.6">UNBLA2</text>
<text x="365.3" y="166">MARK</text>
<text x="338" y="170.5">GND_3</text>
<text x="247.3" y="214">MARK</text>
</g>
</svg>
